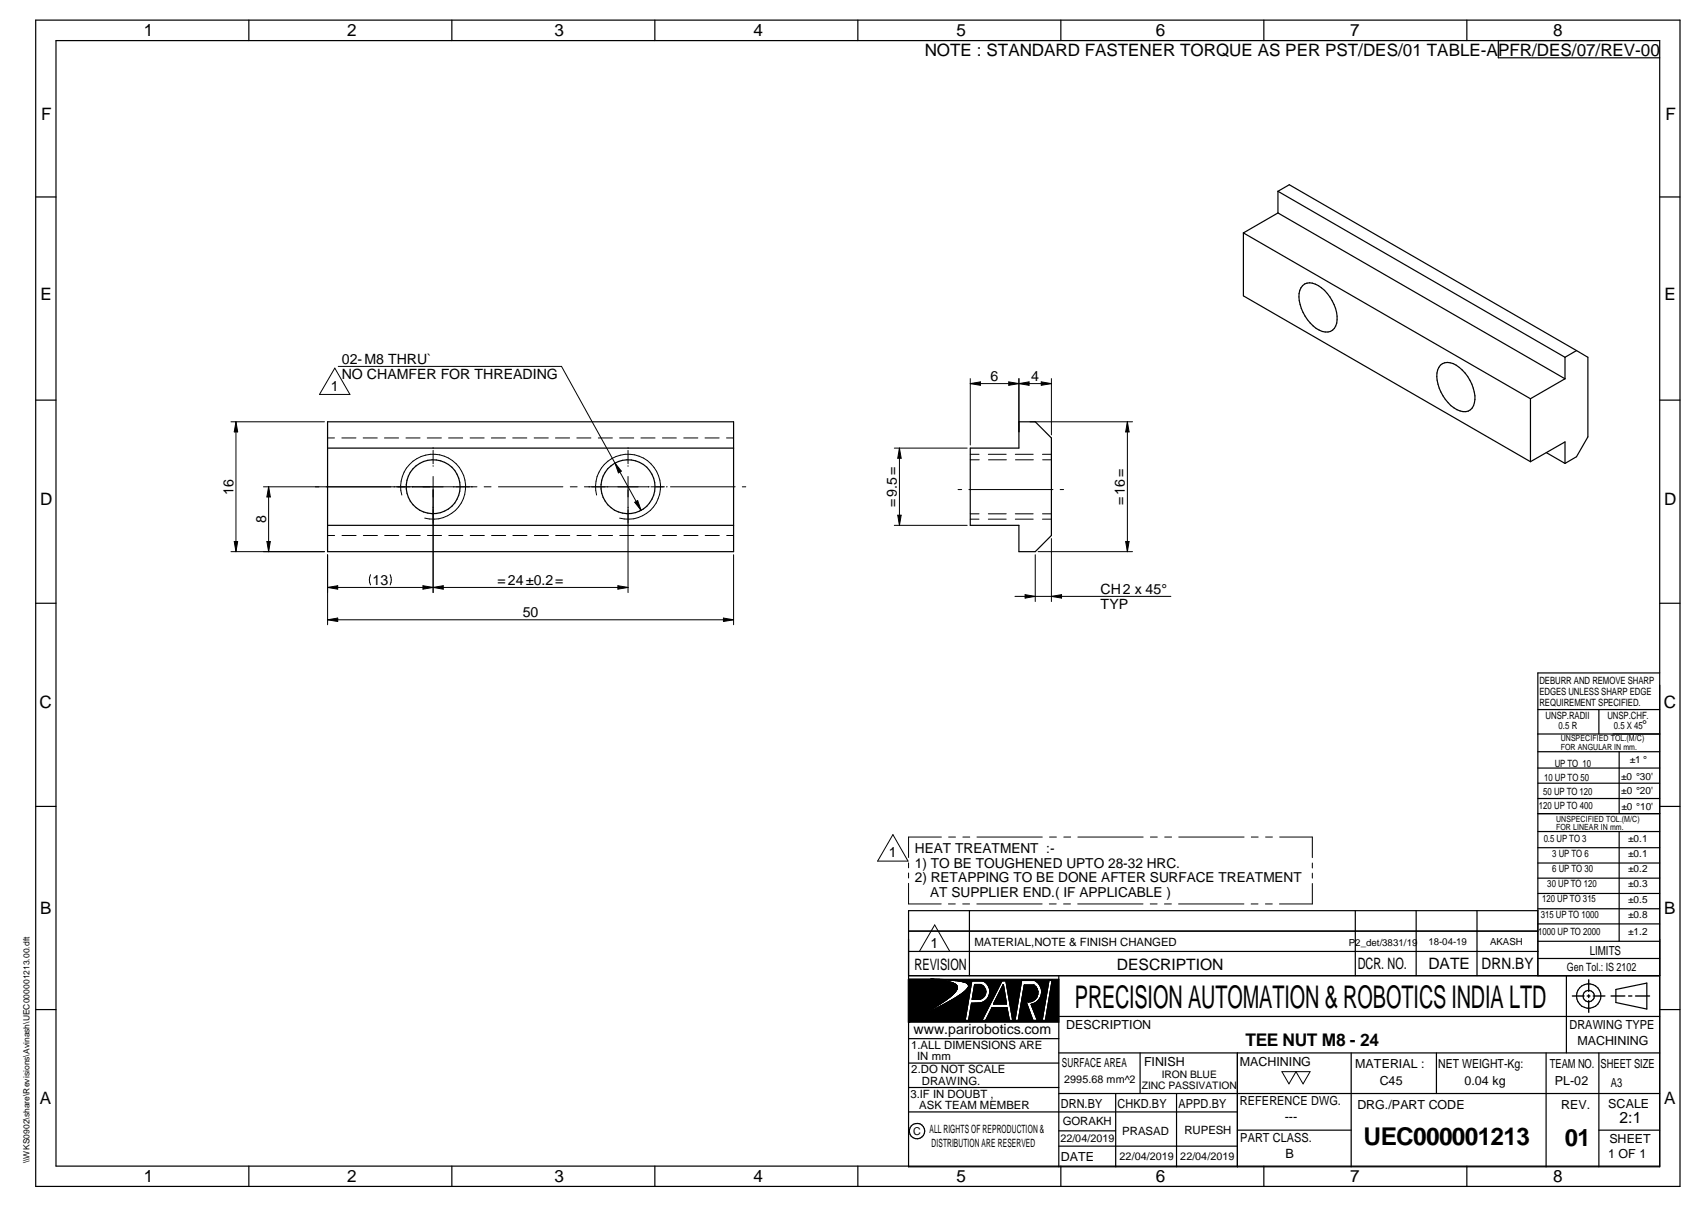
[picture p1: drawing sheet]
<svg xmlns="http://www.w3.org/2000/svg" width="420mm" height="297mm" viewBox="0 0 420 297" stroke-linecap="round" stroke-linejoin="round" font-family="sans-serif">
<g fill="none" stroke="#000" stroke-width=".34">
<path d="M226.3 250.1l-2.5 1.4M226.9 249.8l-.5 .3M228.3 249.3l-4.5 2.2M228.3 249.3l-.8 .4M228.3 249l-.8 .4M229.3 241l1.5 .2M229.3 241l4.3 .6M229.3 241l5.6 .3M230.8 241.2l.5 .1M230.8 241.2l1 .1M231 247.4l-7.2 4.1M231.4 247.1l-.2 .2"/>
<path d="M231.7 247.6l-.6 .3M231.8 241.3l.5 .1M231.8 241.3l1.8 .3M232.9 246.1l-1.3 .9M232.9 246.1l-4.3 2.7M233.3 241.1l.3 .1M233.6 241.6l1.3 .4M233.6 241.2l1.2 .1M233.6 241.2l-9.8-.2v10.5M233.8 241.7h.2M234.3 241.8l1 .5 .4 .5M234.5 244.9l-1.6 1.2"/>
<path d="M234.7 244.7l-.1 .1M234.8 241.3l3.1 .5M234.9 241.3l2.8 .4M234.9 242l.1 .1M234.9 242.1l.6 .3M235.4 243.8l-1.1 1.2-1.4 1.1M235.4 243.8l-.4 .5M235.5 243.6l-.1 .2M235.6 242.5l.1 .3M235.6 243.5l-.1 .1M235.7 243.4l-.2 .2M235.7 243.4l-.3 .4"/>
<path d="M235.7 242.8v.6M236 245.2l-3.3 1.9-4.4 2.2M236 245.2l-6.1 3.4-6.1 2.9M236.8 244.6l-.8 .6M237.5 244.1l-.7 .5M237.7 241.7l.6 .3 .3 .4M237.7 241.7l.2 .1M237.9 241.8l.1 .1M237.9 241.8l.5 .3M238.1 243.5l-.6 .6M238.5 242.1l.1 .4M238.6 242.7l-.3 .6-.8 .8"/>
<path d="M238.6 242.4l-.4 1M239.3 241.4h2.8a2.91 2.91 0 0 1 1.7 2.9 2.91 2.91 0 0 1-2.2 2.5l-2.3 .1-.7 4.3h-1zM240.1 242.3h1.4a1.85 1.85 0 0 1 1.2 2 1.85 1.85 0 0 1-1.7 1.6h-1.5zM246.7 241.3h1.1l1.7 9.9h-.9l-.6-3.2h-3.7l-1.5 3.2h-1zM247.1 242.4l.8 4.7h-3.2zM251.6 241.3h3.2a3.2 3.2 0 0 1 1.7 3.2 3.2 3.2 0 0 1-2.5 2.7l1.6 4h-1.2l-1.8-4.8a2.25 2.25 0 0 0 2.8-1.1 2.25 2.25 0 0 0-.8-2.9h-2.3l-1.5 8.8h-.9zM258.3 241.3h.9l-1.7 9.9h-.9zM387.3 245.1h2.8M390.9 245.1h.7M391.3 241.1v2.9M391.3 244.8v.7M391.3 246.3v2.8"/>
<path d="M392.4 245.1h2.9M396.8 245.1h3.4M401.1 245.1h.8M402.8 245.1h3.5"/>
</g>
<g fill="#000">
<path d="M239 94.4l2.5-.4v.8zM248.4 94l2.5 .4-2.5 .4zM250.9 94.4l2.5-.4v.8zM256.4 94l2.5 .4-2.5 .4zM58.1 103.8l.4 2.5h-.8zM151.5 114l1.5 2-.7 .4zM221.5 110.3l.4 2.5h-.8zM277.7 103.8l.4 2.5h-.9zM57.7 133.3h.8l-.4 2.5zM65.7 133.3h.9l-.4 2.5zM66.2 119.8l.4 2.5h-.9zM156.3 123.6l.7-.4 .9 2.4z"/>
<path d="M221.1 126.8h.8l-.4 2.5zM277.2 133.3h.9l-.4 2.5zM80.7 144.6l2.5-.5v.9zM80.7 152.5l2.5-.4v.9zM104.2 144.1l2.5 .5-2.5 .4zM106.7 144.6l2.5-.5v.9zM152.2 144.1l2.5 .5-2.5 .4zM178.2 152.1l2.5 .4-2.5 .5zM252.5 146.3l2.5 .5-2.5 .4zM258.9 146.8l2.5-.5v.9zM247.1 242.4l.8 4.7h-3.2z"/>
<path d="M223.8 241h5.5l4.1 .6a2.41 2.41 0 0 1 2.3 1.4v.1a7.3 7.3 0 0 1-3.4 3.4l-8.5 5z" fill-rule="evenodd"/>
<path d="M229.3 241l7.2 .4 1.7 .5 .3 .3 .1 .5-1.1 1.4-2.4 1.6-5.6 3.1-5.7 2.7h37v-10.5zM239.3 241.4h2.8a2.91 2.91 0 0 1 1.7 2.9 2.91 2.91 0 0 1-2.2 2.5l-2.3 .1-.7 4.3h-1zM251.6 241.3h3.2a3.2 3.2 0 0 1 1.7 3.2 3.2 3.2 0 0 1-2.5 2.7l1.6 4h-1.2l-1.8-4.8a2.25 2.25 0 0 0 2.8-1.1 2.25 2.25 0 0 0-.8-2.9h-2.3l-1.5 8.8h-.9zM258.3 241.3h.9l-1.7 9.9h-.9zM246.7 241.3h1.1l1.7 9.9h-.9l-.6-3.2h-3.7l-1.5 3.2h-1z" fill-rule="evenodd"/>
<path d="M240.1 242.3h1.4a1.85 1.85 0 0 1 1.2 2 1.85 1.85 0 0 1-1.7 1.6h-1.5z" fill-rule="evenodd"/>
</g>
<circle cx="238.4" cy="242.1" r=".17" fill="#000"/>
<g fill="none" stroke="#000" stroke-width=".3">
<path d="M8.8 5h405v287h-405zM61.3 5v5M111.3 5v5M161.3 5v5M211.3 5v5M261.3 5v5M311.3 5v5M361.3 5v5M369 10v4.2h39.8M8.8 48.5h5M306.2 57.3v15.5l70.7 40.8M306.2 57.3l70.7 40.8"/>
<path d="M314.7 47.1v5.3M314.7 52.4l-8.5 4.9M314.7 47.1l2.8-1.6 70.8 40.8M314.7 47.1l70.7 40.8M314.7 52.4l70.7 40.8M408.8 48.5h5M320.8 70.3a3 3 0 0 1 3.9 0 10.1 10.1 0 0 1 4.5 9.2 2.69 2.69 0 0 1-4.3 1.7 10.1 10.1 0 0 1-5-9l.2-.7zM8.8 98.5h5M354.7 89.9a3.4 3.4 0 0 1 4.7 .5 9.7 9.7 0 0 1 3.7 8.7 2.65 2.65 0 0 1-4.3 1.7 10.1 10.1 0 0 1-4.9-9l.2-.7zM376.9 98.1v15.5M385.4 87.9v5.3M385.4 93.2l-8.5 4.9"/>
<path d="M388.3 86.3l-2.9 1.6M388.3 86.3l2.8 1.6v19.6l-2.8 4.9-2.9 1.6M408.8 98.5h5M80.7 103.8h100v32h-100zM80.7 110.3h100M239 110.3h11.9v-6.5h4.1l3.9 4v24l-3.9 4h-4.1v-6.5h-11.9zM376.9 113.6l8.5-4.8v5.2M380.8 111.4l4.6 2.6M80.7 129.3h100M8.8 148.5h5M408.8 148.5h5M378.7 174.6h30.1"/>
<path d="M393.8 174.6v6M408.8 165.6h-30.1v74.5M8.8 198.5h5M378.7 185h30.1M378.7 189h30.1M378.7 192.7h30.1M378.7 196.5h30.1M378.7 180.6h30.1M398.8 185v15.2M408.8 198.5h5M378.7 200.2h30.1M378.7 204.6h30.1"/>
<path d="M378.7 208.6h30.1M378.7 212.4h30.1M378.7 216.1h30.1M378.7 219.9h30.1M398.8 204.6v27M223.8 229.2h154.9M223.8 234.1h154.9M238.7 224.1v16M333.8 224.1v16M348.8 224.1v16M363.8 224.1v16M378.7 224.1h-154.9v63h185v-277.1h-395v277h395"/>
<path d="M378.7 223.6h30.1M378.7 227.4h30.1M378.7 231.6h30.1M378.7 235.9h30.1M8.8 248.5h5M223.8 251.5h37M223.8 241h37M223.8 255.6h37M223.8 240.1h185M260.8 240.1v47M260.8 250.1h148M260.8 259.1h148"/>
<path d="M280.8 259.1v10M304.7 259.1v28M332.8 259.1v28M353.8 259.1v10M380.8 259.1v28M385.8 240.1v19M393.8 259.1v28M398 243.5l7.6-1.6v6.4l-7.6-1.6zM408.8 248.5h5M223.8 273.6h80.9M223.8 267.6h37M223.8 261.6h37"/>
<path d="M260.8 278.3h14M260.8 269.1h148M274.8 269.1v18M289.8 269.1v18M304.7 278.1h28.1M393.8 278.1h15M61.3 287v5M111.3 287v5M161.3 287v5M211.3 287v5M260.8 282.1h43.9M261.3 287v5"/>
<path d="M311.3 287v5M361.3 287v5"/>
<circle cx="106.7" cy="119.8" r="6.6"/>
<circle cx="154.7" cy="119.8" r="6.7"/>
<circle cx="391.3" cy="245.1" r="2.99"/>
<circle cx="391.3" cy="245.1" r="1.39"/>
<circle cx="225.8" cy="278.3" r="1.9"/>
</g>
<g fill="none" stroke="#000" stroke-width=".25">
<path d="M82.5 90.6l3.7 6.5h-7.5zM83.3 90.2h55l13.2 23.8M239 94.4h19.9M239 93.2v16.3M239 94.4l2.5-.4v.8zM248.4 94l5 .8v-.8l-5 .8zM250.9 93.2v13.1M256.4 94l2.5 .4-2.5 .4zM258.9 93.2v13.8M56.9 103.8h23M58.1 103.8l.4 2.5h-.8zM58.1 103.8v32"/>
<path d="M64.9 119.8h52.6M66.2 119.8l.4 2.5h-.9zM66.2 119.8v16M80.7 107.8h1.7M84.2 107.8h3.5M89.4 107.8h3.5M94.7 107.8h3.5M100 107.8h3.5M105.2 107.8h3.5M106.7 110.2v.2M106.7 110.8v3.3M106.7 114.6v.2"/>
<path d="M106.7 117.3v28.5M110.5 107.8h3.5M115.8 107.8h3.4M119.2 119.8h1.7M121 107.8h3.5M122.8 119.8h15.8M126.3 107.8h3.4M131.6 107.8h3.4M136.8 107.8h3.5M140.5 119.8h1.6M142.1 107.8h3.4M143.9 119.8h15.9"/>
<path d="M147.4 107.8h3.4M151.5 114l6.4 11.6M151.5 114l1.5 2-.7 .4zM152.6 107.8h3.5M154.7 110.2v.2M154.7 110.8v3.3M154.7 114.6v.2M154.7 117.3v28.5M157.8 107.8h3.5M160.3 119.8h3.3M163.1 107.8h3.5M164.1 119.8h.2"/>
<path d="M165.1 119.8h15.9M168.4 107.8h3.5M173.6 107.8h3.5M178.9 107.8h1.8M182.8 119.8h.9M220.2 110.3h18M221.5 110.3l.4 2.5h-.8zM221.5 110.3v19M239 111.8h2.1M239 113.2h2.2M243.4 111.8h4.4M243.4 113.2h4.5"/>
<path d="M250.1 111.8h4.4M250.1 113.2h4.4M253.7 103.8h25.2M256.7 111.8h2.2M256.8 113.2h2.1M277.7 103.8l.4 2.5h-.9zM277.7 103.8v32M56.9 135.8h23M57.7 133.3h.8l-.4 2.5zM65.7 133.3h.9l-.4 2.5zM80.7 131.8h1.7M80.7 136.5v17.3"/>
<path d="M84.2 131.8h3.5M89.5 131.8h3.5M94.7 131.8h3.5M99 121.8a8 8 0 0 1 7-10 8 8 0 0 1 8.7 8.7 8 8 0 0 1-10.1 7M100 131.8h3.5M105.3 131.8h3.4M110.5 131.8h3.5M115.8 131.8h3.5M121.1 131.8h3.4M126.3 131.8h3.5M131.6 131.8h3.5M136.9 131.8h3.4"/>
<path d="M142.1 131.8h3.5M146.9 121.8a8 8 0 0 1 7.1-10 8 8 0 0 1 8.6 8.7 8 8 0 0 1-10 7M147.4 131.8h3.5M152.6 131.8h3.5M156.3 123.6l.7-.4 .9 2.4zM157.9 131.8h3.5M163.2 131.8h3.4M168.4 131.8h3.5M173.7 131.8h3.5M179 131.8h1.7M180.7 136.5v17.3M220.2 129.3h18"/>
<path d="M221.1 126.8h.8l-.4 2.5zM236 120.5h.8M238.6 120.5h20.7M239 126.4h2.1M239 127.8h2.1M243.4 126.4h4.4M243.4 127.8h4.4M250.1 126.4h4.4M250.1 127.8h4.4M255 136.5v11.5M255.7 135.8h23.2M256.7 126.4h2.2"/>
<path d="M256.7 127.8h2.2M258.9 132.5v15.5M261.1 120.5h.8M277.2 133.3h.9l-.4 2.5zM80.7 144.6l2.5-.5v.9zM80.7 152.5l2.5-.4v.9zM80.7 144.6h74M80.7 152.5h100M91.3 141.4a2.78 2.78 0 0 0 0 2.5M96.1 141.4a2.78 2.78 0 0 1 0 2.5M104.2 144.1l5 .9v-.9l-5 .9zM152.2 144.1l2.5 .5-2.5 .4z"/>
<path d="M178.2 152.1l2.5 .4-2.5 .5zM250 146.8h38.4M252.5 146.3l2.5 .5-2.5 .4zM258.9 146.8l2.5-.5v.9zM219.9 205.4l3.7 6.5h-7.5zM223.8 212.3v1.3M223.8 214.8v1.3M223.8 217.4v5.1h8M231.8 206h-8v5M233.6 206h1.7M237.1 206h1.7M240.6 206h16.1"/>
<path d="M258.5 206h1.7M262 206h1.7M265.5 206h16M283.3 206h1.7M286.8 206h1.7M290.3 206h16.1M308.2 206h1.7M311.7 206h1.7M315.2 206h8v5.1M323.2 217.4v5.1h-8.1M323.2 212.4v1.2M323.2 214.9v1.2"/>
<path d="M230.2 227.6l3.7 6.5h-7.5zM233.6 222.5h1.7M237.1 222.5h1.7M240.6 222.5h16.1M258.4 222.5h1.7M261.9 222.5h1.7M265.4 222.5h16.1M283.3 222.5h1.7M286.8 222.5h1.7M290.3 222.5h16.1M308.1 222.5h1.7M311.6 222.5h1.7"/>
<path d="M315.7 263.7h7l-1.8 3-1.7-3-1.8 3z"/>
</g>
<text font-size="7.7" x="264.7" y="248.1">PRECISION AUTOMATION &amp; ROBOTICS INDIA LTD</text>
<text font-size="6" x="335.8" y="281.7">UEC000001213</text>
<text font-size="5.9" x="385.4" y="282.1">01</text>
<text font-size="4.3" x="306.7" y="257.4">TEE NUT M8 - 24</text>
<g font-size="4.2">
<text x="35.4" y="9">1</text>
<text x="85.5" y="8.9">2</text>
<text x="136.6" y="9">3</text>
<text x="185.6" y="9">4</text>
<text x="235.6" y="9">5</text>
<text x="284.6" y="8.8">6</text>
<text x="332.6" y="9">7</text>
<text x="382.6" y="9">8</text>
<text x="227.7" y="13.8">NOTE : STANDARD FASTENER TORQUE AS PER PST/DES/01 TABLE-A</text>
<text x="369" y="13.7">PFR/DES/07/REV-00</text>
<text x="10.1" y="29.6">F</text>
<text x="410.2" y="29.6">F</text>
<text x="9.9" y="73.9">E</text>
<text x="409.9" y="73.9">E</text>
<text x="9.9" y="124.2">D</text>
<text x="409.9" y="124.2">D</text>
<text x="9.7" y="174.3">C</text>
<text x="409.7" y="174.3">C</text>
<text x="9.9" y="225">B</text>
<text x="409.8" y="225">B</text>
<text x="9.8" y="271.7">A</text>
<text x="409.8" y="271.7">A</text>
<text x="35.4" y="291">1</text>
<text x="85.5" y="290.9">2</text>
<text x="136.6" y="291">3</text>
<text x="185.6" y="291">4</text>
<text x="235.6" y="291">5</text>
<text x="284.6" y="290.8">6</text>
<text x="332.6" y="291">7</text>
<text x="382.6" y="291">8</text>
</g>
<g font-size="3.9">
<text x="225.2" y="238.8">REVISION</text>
<text x="275.1" y="238.8">DESCRIPTION</text>
<text x="334.4" y="238.6">DCR. NO.</text>
<text x="351.8" y="238.6">DATE</text>
<text x="364.9" y="238.5">DRN.BY</text>
<text x="398.9" y="276.4">2:1</text>
</g>
<g font-size="3.5">
<text x="84.2" y="89.5">02-M8 THRU`</text>
<text x="84.2" y="93.3">NO CHAMFER FOR THREADING</text>
<text x="244" y="93.8">6</text>
<text x="254" y="93.8">4</text>
<text x="81.5" y="96.2">1</text>
<text x="57.5" y="121.8" transform="rotate(-90 57.5 121.8)">16</text>
<text x="220.9" y="124.8" transform="rotate(-90 220.9 124.8)">=9.5=</text>
<text x="277" y="124.2" transform="rotate(-90 277 124.2)">=16=</text>
<text x="65.5" y="128.8" transform="rotate(-90 65.5 128.8)">8</text>
<text x="91.7" y="143.9">13</text>
<text x="122.5" y="143.9">=24±0.2=</text>
<text x="271" y="146.1">CH2 x 45°</text>
<text x="271" y="149.9">TYP</text>
<text x="128.7" y="151.9">50</text>
<text x="218.9" y="211">1</text>
<text x="229.2" y="233.2">1</text>
<text x="224.9" y="254.5">www.parirobotics.com</text>
</g>
<g font-size="3.4">
<text x="225.3" y="209.9">HEAT TREATMENT :-</text>
<text x="225.3" y="213.5">1) TO BE TOUGHENED UPTO 28-32 HRC.</text>
<text x="225.3" y="217.1">2) RETAPPING TO BE DONE AFTER SURFACE TREATMENT</text>
<text x="229.1" y="220.7">AT SUPPLIER END.( IF APPLICABLE )</text>
</g>
<g font-size="3.1">
<text x="404.4" y="179.5">°</text>
<text x="391.5" y="235.1">LIMITS</text>
<text x="262.6" y="253.2">DESCRIPTION</text>
<text x="386.5" y="253.2">DRAWING TYPE</text>
<text x="388.5" y="257.1">MACHINING</text>
<text x="261.5" y="262.5">SURFACE AREA</text>
<text x="281.8" y="262.4">FINISH</text>
<text x="305.4" y="262.4">MACHINING</text>
<text x="333.8" y="262.9">MATERIAL :</text>
<text x="354.2" y="262.9">NET WEIGHT-Kg:</text>
<text x="381.7" y="262.7">TEAM NO.</text>
<text x="394.2" y="262.7">SHEET SIZE</text>
<text x="339.8" y="267.1">C45</text>
<text x="360.7" y="267">0.04 kg</text>
<text x="382.9" y="267.1">PL-02</text>
<text x="396.7" y="267.5">A3</text>
<text x="261.3" y="272.8">DRN.BY</text>
<text x="275.2" y="272.7">CHKD.BY</text>
<text x="290.3" y="272.8">APPD.BY</text>
<text x="305.4" y="271.9">REFERENCE DWG.</text>
<text x="316.4" y="275.9">---</text>
<text x="334.3" y="272.9">DRG./PART CODE</text>
<text x="384.5" y="272.8">REV.</text>
<text x="396.1" y="272.7">SCALE</text>
<text x="305.5" y="281">PART CLASS.</text>
<text x="396.4" y="281.2">SHEET</text>
<text x="261.3" y="285.8">DATE</text>
<text x="316.6" y="284.9">B</text>
<text x="396.1" y="284.9">1 OF 1</text>
</g>
<g font-size="2.8">
<text x="240" y="232.8">MATERIAL,NOTE &amp; FINISH CHANGED</text>
<text x="385.9" y="238.9">Gen Tol.: IS 2102</text>
<text x="224.4" y="258.1">1.ALL DIMENSIONS ARE</text>
<text x="225.9" y="260.9">IN mm</text>
<text x="224.4" y="264.2">2.DO NOT SCALE</text>
<text x="227.1" y="267">DRAWING.</text>
<text x="224.2" y="270.2">3.IF IN DOUBT ,</text>
<text x="226.4" y="273">ASK TEAM MEMBER</text>
<text x="228.9" y="278.8">ALL RIGHTS OF REPRODUCTION &amp;</text>
<text x="261.7" y="276.8">GORAKH</text>
<text x="276.4" y="279.2">PRASAD</text>
<text x="291.7" y="279.1">RUPESH</text>
<text x="229.4" y="282.3">DISTRIBUTION ARE RESERVED</text>
</g>
<g font-size="2.7">
<text x="262.1" y="266.5">2995.68 mm^2</text>
<text x="224.9" y="279.4">C</text>
<text x="261.1" y="281">22/04/2019</text>
<text x="275.7" y="285.5">22/04/2019 22/04/2019</text>
</g>
<g font-size="2.5">
<text x="379.1" y="168.2">DEBURR AND REMOVE SHARP</text>
<text x="379.1" y="171">EDGES UNLESS SHARP EDGE</text>
<text x="379.1" y="173.7">REQUIREMENT SPECIFIED.</text>
<text x="380.7" y="177">UNSP.RADII</text>
<text x="383.9" y="179.5">0.5 R</text>
<text x="395.9" y="177">UNSP.CHF.</text>
<text x="397.5" y="179.4">0.5 X 45</text>
<text x="382.9" y="188.7">UP TO 10</text>
<text x="401.4" y="187.9">±1 °</text>
<text x="380.1" y="195.6">50 UP TO 120</text>
<text x="380.3" y="192.2">10 UP TO 50</text>
<text x="399.3" y="192.1">±0 °30'</text>
<text x="399.3" y="195.4">±0 °20'</text>
<text x="379" y="199.1">120 UP TO 400</text>
<text x="399.3" y="199.3">±0 °10'</text>
<text x="380.2" y="207.1">0.5 UP TO 3</text>
<text x="401" y="207.2">±0.1</text>
<text x="382.3" y="210.9">3 UP TO 6</text>
<text x="382.3" y="214.6">6 UP TO 30</text>
<text x="401" y="210.9">±0.1</text>
<text x="401" y="214.7">±0.2</text>
<text x="381.1" y="218.4">30 UP TO 120</text>
<text x="401" y="218.4">±0.3</text>
<text x="379.5" y="225.8">315 UP TO 1000</text>
<text x="379.8" y="222.1">120 UP TO 315</text>
<text x="401" y="222.2">±0.5</text>
<text x="401" y="225.9">±0.8</text>
<text x="378.8" y="230.1">1000 UP TO 2000</text>
<text x="401" y="230.2">±1.2</text>
<text x="281.2" y="267.9">ZINC PASSIVATION</text>
<text x="286.1" y="265.2">IRON BLUE</text>
</g>
<g font-size="2.4">
<text x="332.2" y="232.8">P2_det/3831/19</text>
<text x="351.8" y="232.5">18-04-19</text>
<text x="367" y="232.6">AKASH</text>
</g>
<g font-size="2.1">
<text x="384.4" y="182.5">UNSPECIFIED TOL.(M/C)</text>
<text x="384.4" y="184.5">FOR ANGULAR IN mm.</text>
<text x="383.2" y="202.2">UNSPECIFIED TOL.(M/C)</text>
<text x="383.2" y="204.3">FOR LINEAR IN mm.</text>
<text x="7.2" y="286.3" transform="rotate(-90 7.2 286.3)">\\WKS0902\share\Revisions\Avinash\UEC000001213.00.dft</text>
</g>
</svg>
